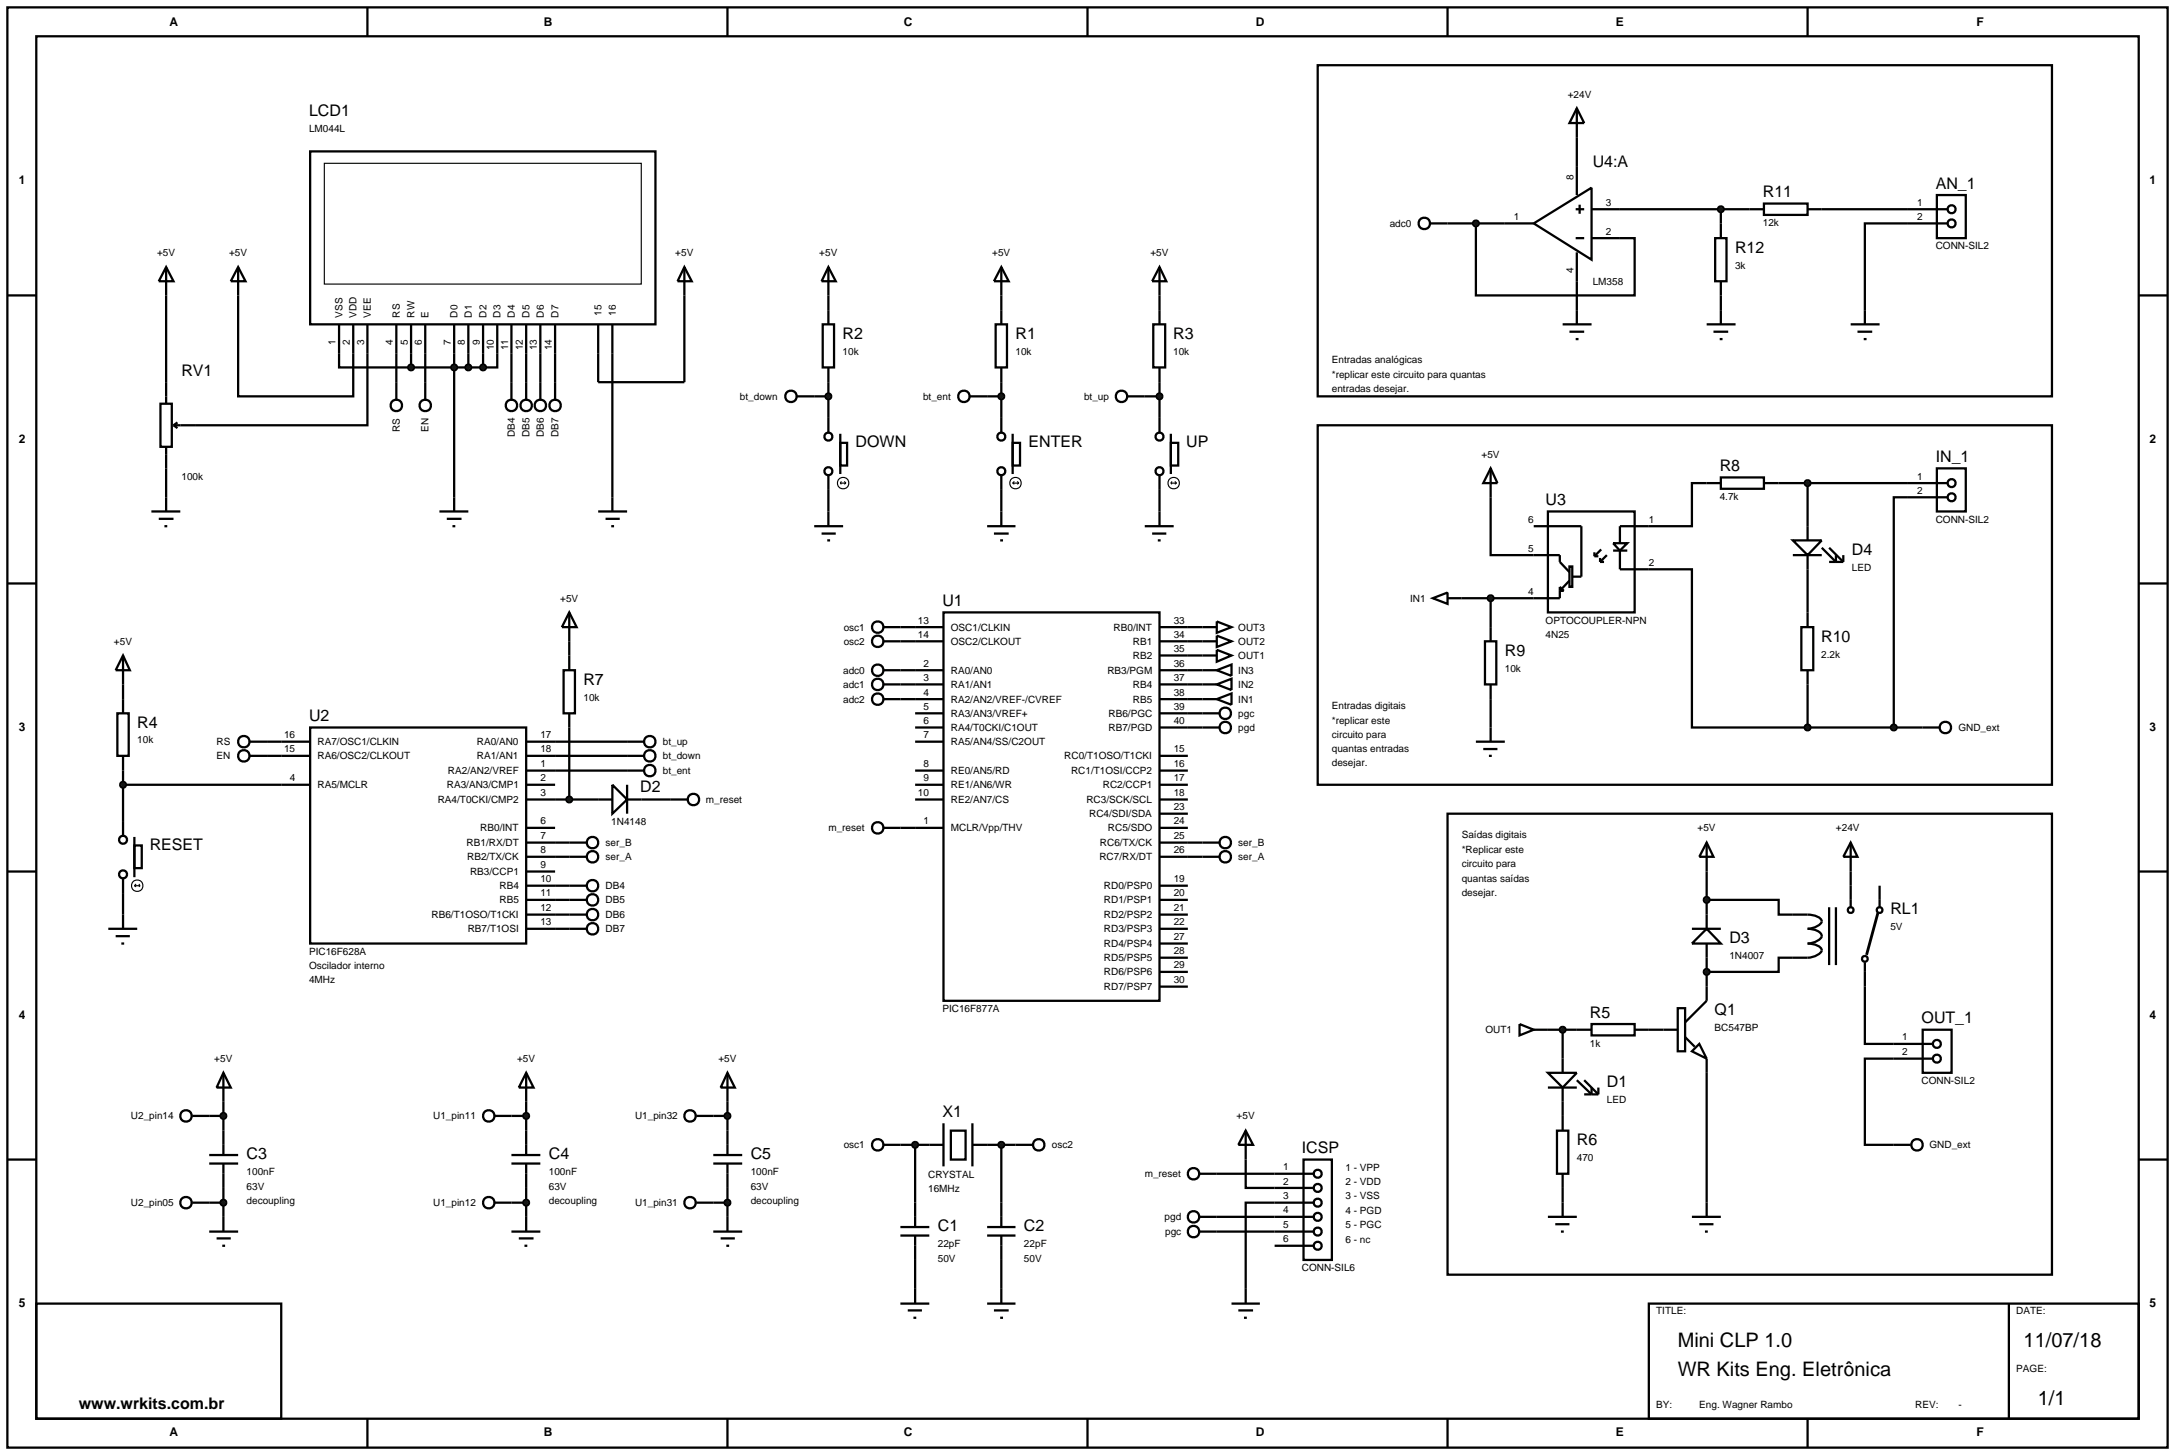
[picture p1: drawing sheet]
<svg xmlns="http://www.w3.org/2000/svg" width="384mm" height="257mm" viewBox="0 0 384 257" stroke-linecap="round" stroke-linejoin="round" font-family="sans-serif">
<g fill="none" stroke="#000" stroke-width=".4">
<path d="M1.3 1.3h381v254h-381zM6.4 6.4h370.8v243.8h-370.8zM64.8 1.3v5.1M128.3 1.3v5.1M191.8 1.3v5.1M255.3 1.3v5.1M318.8 1.3v5.1M255.3 39.4h10.1M260.3 39.4v12.7h28v-10.1h-2.6M278.1 24.2v5.1M285.7 36.9h22.9M303.5 36.9v2.5"/>
<path d="M321.3 36.9h15.2M336.5 39.4h-7.6v15.3M1.3 52.1h5.1M29.3 47.1l1.3 2.5h-2.6zM29.3 47.1v24.1M42 47.1v22.8h20.3v-7.6M42 47.1l1.3 2.5h-2.6zM108 57.2v33M120.7 47.1l1.3 2.5h-2.5zM120.7 47.1v20.3h-15.2v-10.2M145.1 57.2h2v7.6h-2zM146.1 47.1l1.3 2.5h-2.5z"/>
<path d="M146.1 47.1v10.1M176.6 52.1v2.6M204.5 52.1v2.6M278.1 49.6v5.1M303.5 52.1v2.6M377.2 52.1h5.1M28.3 71.2h2v7.6h-2zM29.3 78.8v11.4M30.6 75l.7 .5M31.3 74.5l-.7 .5M59.8 62.3v2.5h12.7M64.8 62.3v12.7h-34.2"/>
<path d="M69.9 62.3v8.1M72.5 64.8h12.7M72.5 62.3v2.5M75 62.3v8.1M80.1 62.3v27.9M82.6 62.3v2.5M85.2 62.3v2.5M87.7 62.3v2.5h-2.5M90.2 62.3v8.1M92.8 62.3v8.1M95.3 62.3v8.1M97.9 62.3v8.1"/>
<path d="M140.5 69.9h5.6M146.1 64.8v11.5M148.2 78.1h1.2v4h-1.2zM148.2 76.5v7.1M174.1 69.9h2.5M176.6 67.4v6.3M201.9 69.9h2.6M204.5 67.4v6.3M26.7 90.2h5.1M28 91.5h2.6M29 92.8h.5M77.5 90.2h5.1"/>
<path d="M78.8 91.5h2.6M79.8 92.8h.5M105.5 90.2h5.1M106.8 91.5h2.5M107.8 92.8h.5M143.6 92.8h5.1M144.9 94.1h2.5M145.9 95.3h.5M146.1 83.9v8.9M176.6 86.4v3.8M204.5 86.4v3.8M262.9 87.7v10.2h7.6"/>
<path d="M301 85.2h-2.6v7.6h-7.6M313.7 85.2h22.8M318.8 85.2v7.6M336.5 87.7h-2.5v40.6M1.3 102.9h5.1M100.4 113.1v2.5M158.8 110.6h2.6M158.8 113.1h2.6M158.8 118.2h2.6M209.5 110.6h2.6M209.5 113.1h2.6M209.5 118.2h2.6"/>
<path d="M209.5 115.6h2.6M257.8 105.5h12.7M262.9 105.5v5.1M290.8 100.4h7.6v27.9h20.4M318.8 100.4v7.6M377.2 102.9h5.1M21.7 120.7v2.6M21.7 135.9v8.9M21.7 138.4h27.9M44 130.8h5.6M44 133.3h5.6M97.9 130.8h15.7"/>
<path d="M97.9 133.3h12.7M97.9 135.9h12.7M100.4 128.3v12.7M158.8 120.7h2.6M158.8 123.3h2.6M209.5 128.3h2.6M209.5 125.8h2.6M209.5 120.7h2.6M209.5 123.3h2.6M262.9 123.3v5M318.8 120.7v7.6M318.8 128.3h20.3"/>
<path d="M1.3 153.7h5.1M21.7 157.5v3.8M97.9 156.2h5.6M97.9 158.7h5.6M97.9 148.6h2.5M97.9 151.1h2.5M97.9 141h7.6M113.1 141h5.1M158.8 146h2.6M209.5 148.6h2.6M209.5 151.1h2.6M301 158.7h12.7v2.6h2.5"/>
<path d="M301 153.7v7.6M326.4 153.7v2.5M377.2 153.7h5.1M97.9 161.3h5.6M97.9 163.8h5.6M301 168.9v5.1M316.2 168.9h-2.5v2.5h-12.7M328.9 174v10.1h5.1M36.9 196.8h2.5M39.4 194.3v5.1M90.2 196.8h2.6M92.8 194.3v5.1"/>
<path d="M125.8 196.8h2.5M128.3 194.3v5.1M273 181.6h5.1M275.6 181.6v5.1M275.6 194.3v2.5M290.8 181.6h2.6M301 189.2v22.9M334 186.7h-5.1v15.2h5.1M1.3 204.5h5.1M36.9 212.1h2.5M39.4 209.5v5.1M90.2 212.1h2.6"/>
<path d="M92.8 209.5v5.1M125.8 212.1h2.5M128.3 209.5v5.1M158.8 201.9h5.1M161.4 201.9v10.2M174.1 201.9h5M176.6 201.9v10.2M214.6 207h10.2M214.6 214.6h10.2M214.6 217.2h10.2M219.7 204.5v5h5.1M224.8 212.1h-5.1v15.2"/>
<path d="M275.6 209.5v2.6M377.2 204.5h5.1M6.4 229.9h43.2v20.3h-43.2zM161.4 222.2v5.1M176.6 222.2v5.1M290.8 229.9h86.4v20.3h-86.4zM354.3 229.9v20.3M64.8 250.2v5.1M128.3 250.2v5.1M191.8 250.2v5.1M255.3 250.2v5.1M318.8 250.2v5.1"/>
<circle cx="69.9" cy="71.5" r="1.01"/>
<circle cx="75" cy="71.5" r="1.01"/>
<circle cx="90.2" cy="71.5" r="1.01"/>
<circle cx="92.8" cy="71.5" r="1.01"/>
<circle cx="95.3" cy="71.5" r="1.01"/>
<circle cx="97.9" cy="71.5" r="1.01"/>
<circle cx="139.5" cy="69.9" r="1.01"/>
<circle cx="146.1" cy="77" r=".7"/>
<circle cx="146.1" cy="83.1" r=".7"/>
<circle cx="43" cy="133.3" r="1.01"/>
<circle cx="43" cy="130.8" r="1.01"/>
<circle cx="114.6" cy="130.8" r="1.01"/>
<circle cx="104.5" cy="156.2" r="1.01"/>
<circle cx="104.5" cy="158.7" r="1.01"/>
<circle cx="104.5" cy="161.3" r="1.01"/>
<circle cx="104.5" cy="163.8" r="1.01"/>
</g>
<g fill="none" stroke="#000" stroke-width=".2">
<path d="M148.2 85.2h1M148.2 85.2l.2 .2M148.4 84.9l-.2 .3M148.9 84.9l.3 .3M149.2 85.2l-.3 .2"/>
<circle cx="148.7" cy="85.2" r="1.01"/>
</g>
<path d="M145.7 69.6l.4-.2-.5 .5zM146.1 69.4l.4 .2 .1 .3zM146.6 69.9l-.2 .4-.3 .1zM145.6 69.9l.5 .5-.3-.1z" fill="#004000" stroke="#000" stroke-width=".4"/>
<path d="M145.6 69.9l.5-.5 .5 .5-.5 .5z" fill="#004000"/>
<g fill="none" stroke="#000" stroke-width=".4">
<path d="M175.6 57.2h2v7.6h-2zM176.6 47.1l1.3 2.5h-2.6zM176.6 47.1v5M176.6 54.7v2.5M171 69.9h3.1M176.6 64.8v2.6M176.6 73.7v2.6M178.6 78.1h1.3v4h-1.3zM178.6 76.5v7.1M174.1 92.8h5M175.3 94.1h2.6M176.4 95.3h.5"/>
<path d="M176.6 83.9v2.5M176.6 90.2v2.6"/>
<circle cx="170" cy="69.9" r="1.01"/>
<circle cx="176.6" cy="77" r=".7"/>
<circle cx="176.6" cy="83.1" r=".7"/>
</g>
<g fill="none" stroke="#000" stroke-width=".2">
<path d="M178.6 85.2h1.1M178.6 85.2l.3 .2M178.9 84.9l-.3 .3M179.4 84.9l.3 .3M179.7 85.2l-.3 .2"/>
<circle cx="179.1" cy="85.2" r="1.01"/>
</g>
<path d="M176.3 69.5l.3-.1-.5 .5zM176.6 69.4l.3 .1 .2 .4zM176.6 70.4l.5-.5-.2 .4zM176.1 69.9l.5 .5-.3-.1z" fill="#004000" stroke="#000" stroke-width=".4"/>
<path d="M176.6 69.4l.5 .5-.5 .5-.5-.5z" fill="#004000"/>
<g fill="none" stroke="#000" stroke-width=".4">
<path d="M54.7 26.7h60.9v30.5h-60.9zM59.8 57.2v5.1M62.3 57.2v5.1M64.8 57.2v5.1M69.9 57.2v5.1M72.5 57.2v5.1M75 57.2v5.1M80.1 57.2v5.1M82.6 57.2v5.1M85.2 57.2v5.1M87.7 57.2v5.1M90.2 57.2v5.1"/>
<path d="M92.8 57.2v5.1M95.3 57.2v5.1M97.9 57.2v5.1M49.6 133.3h5.1M49.6 130.8h5.1M49.6 138.4h5.1M54.7 128.3h38.1v38.1h-38.1zM92.8 133.3h5.1M92.8 130.8h5.1M92.8 135.9h5.1M92.8 138.4h5.1M110.6 133.3h3"/>
<path d="M92.8 146h5.1M92.8 148.6h5.1M92.8 151.1h5.1M92.8 153.7h5.1M92.8 156.2h5.1M92.8 158.7h5.1M92.8 141h5.1M92.8 161.3h5.1M92.8 163.8h5.1"/>
<circle cx="114.6" cy="133.3" r="1.01"/>
</g>
<path d="M57.2 28.8h55.9v21.3h-55.9z" fill="none" stroke="#000" stroke-width=".2"/>
<g fill="#004000" stroke="#000" stroke-width=".4">
<path d="M79.8 64.4l.3-.1-.5 .5zM80.1 64.3l.3 .1 .2 .4zM80.1 65.3l.5-.5-.2 .4zM79.6 64.8l.5 .5-.3-.1z"/>
<path d="M82.2 64.5l.4-.2-.5 .5zM82.6 64.3l.3 .1 .2 .4zM82.6 65.3l.5-.5-.2 .4zM82.1 64.8l.5 .5-.3-.1z"/>
<path d="M84.8 64.5l.4-.2-.5 .5zM85.2 64.3l.3 .1 .2 .4zM85.2 65.3l.5-.5-.2 .4zM84.7 64.8l.5 .5-.3-.1z"/>
<path d="M72.1 64.5l.4-.2-.5 .5zM72.5 64.3l.3 .1 .2 .4zM72.5 65.3l.5-.5-.2 .4zM72 64.8l.5 .5-.3-.1z"/>
</g>
<g fill="#004000">
<path d="M79.6 64.8l.5-.5 .5 .5-.5 .5z"/>
<path d="M82.1 64.8l.5-.5 .5 .5-.5 .5z"/>
<path d="M84.7 64.8l.5-.5 .5 .5-.5 .5z"/>
<path d="M72 64.8l.5-.5 .5 .5-.5 .5z"/>
</g>
<g fill="none" stroke="#000" stroke-width=".4">
<path d="M203.4 57.2h2.1v7.6h-2.1zM204.5 47.1l1.2 2.5h-2.5zM204.5 47.1v5M204.5 54.7v2.5M198.9 69.9h3M204.5 64.8v2.6M204.5 73.7v2.6M206.5 78.1h1.3v4h-1.3zM206.5 76.5v7.1M201.9 92.8h5.1M203.2 94.1h2.5M204.2 95.3h.5"/>
<path d="M204.5 83.9v2.5M204.5 90.2v2.6"/>
<circle cx="197.8" cy="69.9" r="1.01"/>
<circle cx="204.5" cy="77" r=".7"/>
<circle cx="204.5" cy="83.1" r=".7"/>
</g>
<g fill="none" stroke="#000" stroke-width=".2">
<path d="M206.5 85.2h1M206.5 85.2l.2 .2M206.7 84.9l-.2 .3M207.2 84.9l.3 .3M207.5 85.2l-.3 .2"/>
<circle cx="207" cy="85.2" r="1.01"/>
</g>
<path d="M204.2 69.5l.3-.1-.5 .5zM204.5 69.4l.4 .2 .1 .3zM205 69.9l-.1 .3-.4 .2zM204 69.9l.5 .5-.4-.2z" fill="#004000" stroke="#000" stroke-width=".4"/>
<path d="M204.5 69.4l.5 .5-.5 .5-.5-.5z" fill="#004000"/>
<g fill="none" stroke="#000" stroke-width=".4">
<path d="M21.7 115.6l1.2 2.6h-2.5zM21.7 115.6v5.1M155.8 110.6h3M155.8 113.1h3M161.4 118.2h5M161.4 110.6h5M161.4 113.1h5M166.4 108h38.1v68.5h-38.1zM204.5 118.2h5M204.5 110.6h5M204.5 113.1h5M204.5 115.6h5"/>
<path d="M20.7 125.8h2v7.5h-2zM21.7 123.3v2.5M21.7 133.3v2.6M110.6 135.9h3M161.4 135.9h5M161.4 120.7h5M161.4 123.3h5M161.4 128.3h5M161.4 130.8h5M161.4 138.4h5M161.4 125.8h5M204.5 135.9h5"/>
<path d="M204.5 120.7h5M204.5 123.3h5M204.5 128.3h5M204.5 138.4h5M204.5 125.8h5M204.5 133.3h5M212.1 128.3h3M212.1 125.8h3M21.7 144.8v2.5M21.7 154.9v2.6M23.7 149.1h1.3v4h-1.3zM23.7 147.6v7.1"/>
<path d="M155.8 146h3M161.4 141h5M161.4 146h5M204.5 141h5M204.5 156.2h5M204.5 158.7h5M204.5 151.1h5M204.5 148.6h5M204.5 146h5M204.5 143.5h5M19.1 163.8h5.1M20.4 165.1h2.5"/>
<path d="M21.4 166.4h.5M21.7 161.3v2.5M204.5 163.8h5M204.5 166.4h5M204.5 174h5M204.5 171.4h5M204.5 168.9h5M204.5 161.3h5M166.4 198.1v7.6M167.7 199.4h2.6v5.1h-2.6zM171.5 198.1v7.6M155.8 201.9h3"/>
<path d="M158.8 216.4h5.1M158.8 217.9h5.1M161.4 212.1v4.3M161.4 217.9v4.3M163.9 201.9h2.5M171.5 201.9h2.6M174.1 216.4h5M174.1 217.9h5M176.6 212.1v4.3M176.6 217.9v4.3M179.1 201.9h3.1"/>
<circle cx="154.8" cy="110.6" r="1.01"/>
<circle cx="154.8" cy="113.1" r="1.01"/>
<circle cx="114.6" cy="135.9" r="1.01"/>
<circle cx="216.1" cy="125.8" r="1.01"/>
<circle cx="216.1" cy="128.3" r="1.01"/>
<circle cx="21.7" cy="154.2" r=".7"/>
<circle cx="21.7" cy="148.1" r=".7"/>
<circle cx="154.8" cy="146" r="1.01"/>
<circle cx="154.8" cy="201.9" r="1.01"/>
<circle cx="183.2" cy="201.9" r="1.01"/>
</g>
<g fill="none" stroke="#000" stroke-width=".2">
<path d="M23.7 156.2h1M23.7 156.2l.3 .2M24 155.9l-.3 .3M24.5 155.9l.2 .3M24.7 156.2l-.2 .2"/>
<circle cx="24.2" cy="156.2" r="1.01"/>
</g>
<g fill="#004000" stroke="#000" stroke-width=".4">
<path d="M176.2 201.6l.4-.2-.5 .5zM176.6 201.4l.4 .2 .1 .3zM176.6 202.4l.5-.5-.2 .4zM176.1 201.9l.5 .5-.3-.1z"/>
<path d="M161 201.6l.4-.2-.5 .5zM161.4 201.4l.4 .2 .1 .3zM161.9 201.9l-.2 .4-.3 .1zM160.9 201.9l.5 .5-.3-.1z"/>
</g>
<g fill="#004000">
<path d="M176.6 201.4l.5 .5-.5 .5-.5-.5z"/>
<path d="M160.9 201.9l.5-.5 .5 .5-.5 .5z"/>
</g>
<g fill="none" stroke="#000" stroke-width=".4">
<path d="M155.8 118.2h3M212.1 118.2h2.5M212.1 115.6h2.5M212.1 113.1h2.5M212.1 110.6h2.5M214.6 118.2l2.6-1v2zM214.6 114.6l2.6 1-2.6 1.1zM214.6 112.1l2.6 1-2.6 1zM214.6 109.6l2.6 1-2.6 1zM155.8 120.7h3M155.8 123.3h3M212.1 120.7h2.5"/>
<path d="M212.1 123.3h2.5M214.6 123.3l2.6-1v2zM214.6 120.7l2.6-1v2zM100.4 148.6h3.1M100.4 151.1h3.1M118.2 141h3M212.1 148.6h3M212.1 151.1h3M295.9 177.8h1.3v7.6h-1.3zM301 174v2.5l-3.8 3.8M219.7 199.4l1.3 2.5h-2.6zM219.7 199.4v5.1"/>
<path d="M268 180.6l2.5 1-2.5 1zM270.5 181.6h2.5M273 189.2h5.1l-2.5 2.6zM273 191.8h5.1M274.6 199.4h2v7.6h-2zM275.6 186.7v2.5M275.6 191.8v2.5M275.6 196.8v2.6M278.1 181.6h2.6M278.1 190.5l2.6 2.5v-1.2M279.4 190.5l2.5 2.5M279.4 193h2.5"/>
<path d="M280.7 180.6h7.6v2h-7.6zM281.9 191.8v1.2M288.3 181.6h2.5M293.4 181.6h2.5M297.2 182.9l1.7 1.7M298.4 185.4l1.3-1.3 1.3 2.6zM301 186.7v2.5M211.6 207h3M211.6 214.6h3M211.6 217.2h3M224.8 207h6.8M224.8 214.6h6.8"/>
<path d="M224.8 217.2h6.8M224.8 209.5h6.8M224.8 212.1h6.8M224.8 219.7h6.8M229.9 204.5h5v17.7h-5zM273 214.6h5.1M274.3 215.9h2.5M275.3 217.2h.5M275.6 207v2.5M275.6 212.1v2.5M298.4 214.6h5.1M299.7 215.9h2.5"/>
<path d="M300.7 217.2h.5M301 212.1v2.5M158.8 229.9h5.1M160.1 231.1h2.5M161.1 232.4h.5M161.4 227.3v2.6M174.1 229.9h5M175.3 231.1h2.6M176.4 232.4h.5M176.6 227.3v2.6M217.2 229.9h5M218.4 231.1h2.6"/>
<path d="M219.4 232.4h.5M219.7 227.3v2.6"/>
<circle cx="154.8" cy="118.2" r="1.01"/>
<circle cx="154.8" cy="123.3" r="1.01"/>
<circle cx="154.8" cy="120.7" r="1.01"/>
<circle cx="104.5" cy="148.6" r="1.01"/>
<circle cx="104.5" cy="151.1" r="1.01"/>
<circle cx="122.3" cy="141" r="1.01"/>
<circle cx="216.1" cy="148.6" r="1.01"/>
<circle cx="216.1" cy="151.1" r="1.01"/>
<circle cx="210.5" cy="207" r="1.01"/>
<circle cx="210.5" cy="217.2" r="1.01"/>
<circle cx="210.5" cy="214.6" r="1.01"/>
<circle cx="232.4" cy="209.5" r=".7"/>
<circle cx="232.4" cy="217.2" r=".7"/>
<circle cx="232.4" cy="214.6" r=".7"/>
<circle cx="232.4" cy="207" r=".7"/>
<circle cx="232.4" cy="219.7" r=".7"/>
<circle cx="232.4" cy="212.1" r=".7"/>
</g>
<g fill="#004000" stroke="#000" stroke-width=".4">
<path d="M275.3 181.2l.3-.1-.5 .5zM275.6 181.1l.4 .2 .1 .3zM275.6 182.1l.5-.5-.2 .4zM275.1 181.6l.5 .5-.3-.1z"/>
<path d="M21.3 138.1l.4-.2-.5 .5zM21.7 137.9l.4 .2 .1 .3zM21.7 138.9l.5-.5-.1 .3zM21.2 138.4l.5 .5-.3-.1z"/>
</g>
<g fill="#004000">
<path d="M275.6 181.1l.5 .5-.5 .5-.5-.5z"/>
<path d="M21.2 138.4l.5-.5 .5 .5-.5 .5z"/>
</g>
<path d="M99.4 118.2h2v7.6h-2zM100.4 108l1.3 2.6h-2.6zM100.4 108v5.1M100.4 115.6v2.6M100.4 125.8v2.5M108 138.4l2.6 2.6-2.6 2.5zM110.6 138.4v5.1M105.5 141h2.5M110.6 141h2.5" fill="none" stroke="#000" stroke-width=".4"/>
<path d="M100.1 140.6l.3-.1-.5 .5zM100.4 140.5l.3 .1 .2 .4zM100.4 141.5l.5-.5-.2 .4zM99.9 141l.5 .5-.4-.2z" fill="#004000" stroke="#000" stroke-width=".4"/>
<path d="M99.9 141l.5-.5 .5 .5-.5 .5z" fill="#004000"/>
<g fill="none" stroke="#000" stroke-width=".4">
<path d="M262.9 82.6l1.2 2.6h-2.5zM262.9 82.6v5.1M270.5 97.9h4.6v1.2l1.7 1.8M270.5 92.8h8.4v8.9h-1.6M273 90.2h15.3v17.8h-15.3zM276.8 99.9h.5v3.6h-.5zM281.2 97.4v.7M281.2 98.1h.7M282.2 98.4v.7M282.2 99.1h.7M282.4 96.9l-1.2 1.2M283.4 97.9l-1.2 1.2"/>
<path d="M284.5 95.8h2.5l-1.3 1.3zM284.5 97.1h2.5M285.7 97.1v3.3h5.1M290.8 92.8h-5.1v3M301 85.2h2.5M303.5 84.2h7.6v2h-7.6zM311.1 85.2h2.6M336.5 85.2h6.9M336.5 87.7h6.9M341.6 82.6h5.1v7.6h-5.1zM252.7 105.5l2.6-1v2zM255.3 105.5h2.5"/>
<path d="M261.9 113.1h2v7.6h-2zM262.9 110.6v2.5M276.8 102.4l-1.7 1.8h.7l-.7-.7v2h-4.6M260.3 130.8h5.1M261.6 132.1h2.5M262.6 133.3h.5M262.9 120.7v2.6M262.9 128.3v2.5M339.1 128.3h3M301 148.6l1.2 2.5h-2.5zM301 148.6v5.1M298.4 166.4l2.6-2.6 2.5 2.6z"/>
<path d="M298.4 163.8h5.1M301 161.3v2.5M301 166.4v2.5"/>
<circle cx="344.2" cy="87.7" r=".7"/>
<circle cx="344.2" cy="85.2" r=".7"/>
<circle cx="343.1" cy="128.3" r="1.01"/>
</g>
<path d="M262.5 105.2l.4-.2-.5 .5zM262.9 105l.3 .1 .2 .4zM262.9 106l.5-.5-.2 .4zM262.4 105.5l.5 .5-.4-.2z" fill="#004000" stroke="#000" stroke-width=".4"/>
<path d="M262.4 105.5l.5-.5 .5 .5-.5 .5z" fill="#004000"/>
<path d="M331.2 161l-2 7.4" fill="none" stroke="#000" stroke-width=".5"/>
<g fill="none" stroke="#000" stroke-width=".4">
<path d="M322.6 160v10.2M323.8 160v10.2M326.4 156.2v3.8M331.5 156.2v3.8M316.2 161.3a8.7 8.7 0 0 1 4.3 .3l.7 .6 .1 .3a2.73 2.73 0 0 1-2.5 1.3 3.1 3.1 0 0 1 2.4 .9 .9 .9 0 0 1-.7 1.2l-1.1 .4-.6 .1a3.3 3.3 0 0 1 2.4 .9l.1 .3a2.73 2.73 0 0 1-2.5 1.3h-2.6M328.9 169.7v4.3"/>
<circle cx="326.4" cy="160.5" r=".51"/>
<circle cx="328.9" cy="169.1" r=".51"/>
<circle cx="331.5" cy="160.5" r=".51"/>
</g>
<g fill="#004000" stroke="#000" stroke-width=".4">
<path d="M300.6 171.1l.4-.2-.5 .5zM301 170.9l.3 .1 .2 .4zM301.5 171.4l-.1 .3-.4 .2zM300.5 171.4l.5 .5-.4-.2z"/>
<path d="M300.6 158.4l.4-.2-.5 .5zM301 158.2l.3 .1 .2 .4zM301.5 158.7l-.1 .3-.4 .2zM300.5 158.7l.5 .5-.4-.2z"/>
</g>
<g fill="#004000">
<path d="M300.5 171.4l.5-.5 .5 .5-.5 .5z"/>
<path d="M300.5 158.7l.5-.5 .5 .5-.5 .5z"/>
</g>
<path d="M317.7 110.6h2.1v7.6h-2.1zM318.8 108v2.6M318.8 118.2v2.5" fill="none" stroke="#000" stroke-width=".4"/>
<path d="M318.4 128l.4-.2-.5 .5zM318.8 127.8l.4 .2 .1 .3zM319.3 128.3l-.1 .3-.4 .2zM318.3 128.3l.5 .5-.4-.2z" fill="#004000" stroke="#000" stroke-width=".4"/>
<path d="M318.3 128.3l.5-.5 .5 .5-.5 .5z" fill="#004000"/>
<path d="M316.2 95.3h5.1l-2.5 2.6zM316.2 97.9h5.1M318.8 92.8v2.5M318.8 97.9v2.5M321.3 96.6l2.5 2.5v-1.2M322.6 96.6l2.5 2.5M322.6 99.1h2.5M325.1 97.9v1.2" fill="none" stroke="#000" stroke-width=".4"/>
<g fill="#004000" stroke="#000" stroke-width=".4">
<path d="M333.6 128l.4-.2-.5 .5zM334 127.8l.4 .2 .1 .3zM334 128.8l.5-.5-.1 .3zM333.5 128.3l.5 .5-.3-.1z"/>
<path d="M318.5 84.8l.3-.1-.5 .5zM318.8 84.7l.4 .2 .1 .3zM318.8 85.7l.5-.5-.1 .3zM318.3 85.2l.5 .5-.4-.2z"/>
</g>
<g fill="#004000">
<path d="M333.5 128.3l.5-.5 .5 .5-.5 .5z"/>
<path d="M318.8 84.7l.5 .5-.5 .5-.5-.5z"/>
</g>
<g fill="none" stroke="#000" stroke-width=".4">
<path d="M326.4 148.6l1.2 2.5h-2.5zM326.4 148.6v5.1M33.9 196.8h3M39.4 189.2l1.3 2.6h-2.5zM39.4 189.2v5.1M39.4 199.4v4.3M334 184.1h6.8M334 186.7h6.8M339.1 181.6h5.1v7.6h-5.1zM33.9 212.1h3M36.9 205.2h5.1M36.9 203.7h5.1"/>
<path d="M36.9 217.2h5.1M38.2 218.4h2.5M39.2 219.7h.5M39.4 205.2v4.3M39.4 214.6v2.6M334 201.9h3"/>
<circle cx="32.8" cy="196.8" r="1.01"/>
<circle cx="341.6" cy="184.1" r=".7"/>
<circle cx="341.6" cy="186.7" r=".7"/>
<circle cx="32.8" cy="212.1" r="1.01"/>
<circle cx="338.1" cy="201.9" r="1.01"/>
</g>
<g fill="#004000" stroke="#000" stroke-width=".4">
<path d="M39.1 196.4l.3-.1-.5 .5zM39.4 196.3l.3 .1 .2 .4zM39.9 196.8l-.1 .3-.4 .2zM38.9 196.8l.5 .5-.4-.2z"/>
<path d="M39.1 211.7l.3-.1-.5 .5zM39.4 211.6l.3 .1 .2 .4zM39.9 212.1l-.1 .3-.4 .2zM38.9 212.1l.5 .5-.4-.2z"/>
</g>
<g fill="#004000">
<path d="M39.4 196.3l.5 .5-.5 .5-.5-.5z"/>
<path d="M38.9 212.1l.5-.5 .5 .5-.5 .5z"/>
</g>
<g fill="none" stroke="#000" stroke-width=".4">
<path d="M87.2 196.8h3M92.8 189.2l1.3 2.6h-2.6zM92.8 189.2v5.1M92.8 199.4v4.3M87.2 212.1h3M90.2 205.2h5.1M90.2 203.7h5.1M90.2 217.2h5.1M91.5 218.4h2.6M92.5 219.7h.5M92.8 205.2v4.3M92.8 214.6v2.6"/>
<circle cx="86.2" cy="196.8" r="1.01"/>
<circle cx="86.2" cy="212.1" r="1.01"/>
</g>
<g fill="#004000" stroke="#000" stroke-width=".4">
<path d="M92.5 196.4l.3-.1-.5 .5zM92.8 196.3l.3 .1 .2 .4zM93.3 196.8l-.2 .4-.3 .1zM92.3 196.8l.5 .5-.4-.2z"/>
<path d="M92.5 211.7l.3-.1-.5 .5zM92.8 211.6l.3 .1 .2 .4zM93.3 212.1l-.2 .4-.3 .1zM92.3 212.1l.5 .5-.4-.2z"/>
</g>
<g fill="#004000">
<path d="M92.8 196.3l.5 .5-.5 .5-.5-.5z"/>
<path d="M92.8 211.6l.5 .5-.5 .5-.5-.5z"/>
</g>
<g fill="none" stroke="#000" stroke-width=".4">
<path d="M122.8 196.8h3M128.3 189.2l1.3 2.6h-2.5zM128.3 189.2v5.1M128.3 199.4v4.3M122.8 212.1h3M125.8 205.2h5.1M125.8 203.7h5.1M125.8 217.2h5.1M127.1 218.4h2.5M128.1 219.7h.5M128.3 205.2v4.3M128.3 214.6v2.6"/>
<circle cx="121.7" cy="196.8" r="1.01"/>
<circle cx="121.7" cy="212.1" r="1.01"/>
</g>
<g fill="#004000" stroke="#000" stroke-width=".4">
<path d="M128 196.4l.3-.1-.5 .5zM128.3 196.3l.3 .1 .2 .4zM128.8 196.8l-.1 .3-.4 .2zM127.8 196.8l.5 .5-.4-.2z"/>
<path d="M128 211.7l.3-.1-.5 .5zM128.3 211.6l.3 .1 .2 .4zM128.8 212.1l-.1 .3-.4 .2zM127.8 212.1l.5 .5-.4-.2z"/>
</g>
<g fill="#004000">
<path d="M128.3 196.3l.5 .5-.5 .5-.5-.5z"/>
<path d="M128.3 211.6l.5 .5-.5 .5-.5-.5z"/>
</g>
<g fill="none" stroke="#000" stroke-width=".4">
<path d="M252.2 39.4h3.1M265.4 39.4h5.1M270.5 39.4l10.2-6.3v12.7zM277.9 36.9h1.5M278.1 29.3v5.1M278.6 36.1v1.6M280.7 36.9h5M275.6 57.2h5.1M276.8 58.5h2.6M277.9 42h1.5M277.9 59.8h.5M278.1 44.5v5.1"/>
<path d="M278.1 54.7v2.5M280.7 42h5"/>
<circle cx="251.2" cy="39.4" r="1.01"/>
</g>
<path d="M259.9 39.1l.4-.2-.5 .5zM260.3 38.9l.3 .1 .2 .4zM260.3 39.9l.5-.5-.2 .4zM259.8 39.4l.5 .5-.4-.2z" fill="#004000" stroke="#000" stroke-width=".4"/>
<path d="M259.8 39.4l.5-.5 .5 .5-.5 .5z" fill="#004000"/>
<path d="M278.1 19.1l1.3 2.6h-2.6zM278.1 19.1v5.1M303.5 39.4v2.6M308.6 36.9h2.5M311.1 35.9h7.7v2h-7.7zM318.8 36.9h2.5M301 57.2h5.1M302.2 58.5h2.6M302.5 42h2v7.6h-2zM303.3 59.8h.5M303.5 49.6v2.5M303.5 54.7v2.5" fill="none" stroke="#000" stroke-width=".4"/>
<path d="M303.2 36.5l.3-.1-.5 .5zM303.5 36.4l.4 .2 .1 .3zM304 36.9l-.1 .3-.4 .2zM303 36.9l.5 .5-.4-.2z" fill="#004000" stroke="#000" stroke-width=".4"/>
<path d="M303.5 36.4l.5 .5-.5 .5-.5-.5z" fill="#004000"/>
<g fill="none" stroke="#000" stroke-width=".4">
<path d="M232.4 11.5h129.5v58.4h-129.5zM336.5 36.9h6.9M336.5 39.4h6.9M341.6 34.4h5.1v7.6h-5.1zM326.4 57.2h5.1M327.6 58.5h2.6M328.7 59.8h.5M328.9 54.7v2.5M232.4 75h129.5v63.4h-129.5zM255.3 143.5h106.6v81.3h-106.6z"/>
<circle cx="344.2" cy="39.4" r=".7"/>
<circle cx="344.2" cy="36.9" r=".7"/>
</g>
<g font-size="3.5">
<text x="295.9" y="237.6">Mini CLP 1.0</text>
<text x="356.9" y="237.6">11/07/18</text>
<text x="295.9" y="242.7">WR Kits Eng. Eletrônica</text>
<text x="359.4" y="247.8">1/1</text>
</g>
<g font-size="2.8">
<text x="54.5" y="20.5">LCD1</text>
<text x="280.9" y="29.5">U4:A</text>
<text x="310.9" y="34.8">R11</text>
<text x="341.4" y="33.3">AN_1</text>
<text x="306" y="44.6">R12</text>
<text x="148.6" y="59.8">R2</text>
<text x="179.1" y="59.8">R1</text>
<text x="206.9" y="59.8">R3</text>
<text x="32" y="66.3">RV1</text>
<text x="150.9" y="78.9">DOWN</text>
<text x="181.4" y="78.9">ENTER</text>
<text x="209.2" y="78.9">UP</text>
<text x="303.3" y="83.1">R8</text>
<text x="341.4" y="81.5">IN_1</text>
<text x="272.6" y="89.1">U3</text>
<text x="326.6" y="97.9">D4</text>
<text x="166.2" y="106.9">U1</text>
<text x="321.2" y="113.2">R10</text>
<text x="265.4" y="115.7">R9</text>
<text x="102.9" y="120.8">R7</text>
<text x="24.2" y="128.4">R4</text>
<text x="54.5" y="127.2">U2</text>
<text x="112.9" y="139.8">D2</text>
<text x="26.4" y="149.9">RESET</text>
<text x="333.4" y="161.3">RL1</text>
<text x="305" y="166.4">D3</text>
<text x="280.4" y="179.5">R5</text>
<text x="302.4" y="179.1">Q1</text>
<text x="338.9" y="180.5">OUT_1</text>
<text x="283.4" y="191.8">D1</text>
<text x="166.2" y="197">X1</text>
<text x="229.6" y="203.3">ICSP</text>
<text x="278.1" y="202">R6</text>
<text x="43.5" y="204.5">C3</text>
<text x="96.8" y="204.5">C4</text>
<text x="132.4" y="204.5">C5</text>
<text x="165.4" y="217.2">C1</text>
<text x="180.6" y="217.2">C2</text>
<text x="13.9" y="248.5">www.wrkits.com.br</text>
</g>
<g font-size="2.1">
<text x="29.9" y="4.5">A</text>
<text x="95.9" y="4.5">B</text>
<text x="159.4" y="4.5">C</text>
<text x="221.5" y="4.5">D</text>
<text x="285" y="4.5">E</text>
<text x="348.6" y="4.5">F</text>
<text x="3.3" y="32.4">1</text>
<text x="379.1" y="32.4">1</text>
<text x="3.3" y="78.1">2</text>
<text x="379.1" y="78.1">2</text>
<text x="3.3" y="128.9">3</text>
<text x="379.1" y="128.9">3</text>
<text x="3.3" y="179.7">4</text>
<text x="379.1" y="179.7">4</text>
<text x="3.3" y="230.5">5</text>
<text x="379.1" y="230.5">5</text>
<text x="29.9" y="253.3">A</text>
<text x="95.9" y="253.3">B</text>
<text x="159.4" y="253.3">C</text>
<text x="221.5" y="253.3">D</text>
<text x="285" y="253.3">E</text>
<text x="348.6" y="253.3">F</text>
</g>
<g font-size="1.8">
<text x="276.5" y="17.2">+24V</text>
<text x="54.5" y="23.3">LM044L</text>
<text x="277.5" y="31.8" transform="rotate(-90 277.5 31.8)">8</text>
<text x="245.1" y="40">adc0</text>
<text x="267" y="38.8">1</text>
<text x="283.2" y="36.3">3</text>
<text x="283.2" y="41.4">2</text>
<text x="310.9" y="39.9">12k</text>
<text x="338.1" y="36.3">1</text>
<text x="338.1" y="38.8">2</text>
<text x="27.7" y="45.1">+5V</text>
<text x="40.4" y="45.1">+5V</text>
<text x="119.1" y="45.1">+5V</text>
<text x="144.5" y="45.1">+5V</text>
<text x="175" y="45.1">+5V</text>
<text x="202.9" y="45.1">+5V</text>
<text x="306" y="47.4">3k</text>
<text x="341.4" y="44">CONN-SIL2</text>
<text x="277.5" y="48.1" transform="rotate(-90 277.5 48.1)">4</text>
<text x="280.9" y="50.3">LM358</text>
<text x="60.4" y="56" transform="rotate(-90 60.4 56)">VSS</text>
<text x="62.9" y="56" transform="rotate(-90 62.9 56)">VDD</text>
<text x="65.4" y="56" transform="rotate(-90 65.4 56)">VEE</text>
<text x="70.5" y="56" transform="rotate(-90 70.5 56)">RS</text>
<text x="73.1" y="56" transform="rotate(-90 73.1 56)">RW</text>
<text x="75.6" y="56" transform="rotate(-90 75.6 56)">E</text>
<text x="80.7" y="56" transform="rotate(-90 80.7 56)">D0</text>
<text x="83.2" y="56" transform="rotate(-90 83.2 56)">D1</text>
<text x="85.8" y="56" transform="rotate(-90 85.8 56)">D2</text>
<text x="88.3" y="56" transform="rotate(-90 88.3 56)">D3</text>
<text x="90.8" y="56" transform="rotate(-90 90.8 56)">D4</text>
<text x="93.4" y="56" transform="rotate(-90 93.4 56)">D5</text>
<text x="95.9" y="56" transform="rotate(-90 95.9 56)">D6</text>
<text x="98.5" y="56" transform="rotate(-90 98.5 56)">D7</text>
<text x="106.1" y="55.7" transform="rotate(-90 106.1 55.7)">15</text>
<text x="108.6" y="55.7" transform="rotate(-90 108.6 55.7)">16</text>
<text x="59.2" y="60.8" transform="rotate(-90 59.2 60.8)">1</text>
<text x="61.7" y="60.8" transform="rotate(-90 61.7 60.8)">2</text>
<text x="64.2" y="60.8" transform="rotate(-90 64.2 60.8)">3</text>
<text x="69.3" y="60.8" transform="rotate(-90 69.3 60.8)">4</text>
<text x="71.9" y="60.8" transform="rotate(-90 71.9 60.8)">5</text>
<text x="74.4" y="60.8" transform="rotate(-90 74.4 60.8)">6</text>
<text x="79.5" y="60.8" transform="rotate(-90 79.5 60.8)">7</text>
<text x="82" y="60.8" transform="rotate(-90 82 60.8)">8</text>
<text x="84.6" y="60.8" transform="rotate(-90 84.6 60.8)">9</text>
<text x="87.1" y="61.8" transform="rotate(-90 87.1 61.8)">10</text>
<text x="89.6" y="61.8" transform="rotate(-90 89.6 61.8)">11</text>
<text x="92.2" y="61.8" transform="rotate(-90 92.2 61.8)">12</text>
<text x="94.7" y="61.8" transform="rotate(-90 94.7 61.8)">13</text>
<text x="97.3" y="61.8" transform="rotate(-90 97.3 61.8)">14</text>
<text x="148.6" y="62.6">10k</text>
<text x="179.1" y="62.6">10k</text>
<text x="206.9" y="62.6">10k</text>
<text x="234.9" y="64.1">Entradas analógicas</text>
<text x="130.5" y="70.5">bt_down</text>
<text x="162.8" y="70.5">bt_ent</text>
<text x="191.2" y="70.5">bt_up</text>
<text x="234.9" y="66.6">*replicar este circuito para quantas</text>
<text x="234.9" y="69.2">entradas desejar.</text>
<text x="70.5" y="76.2" transform="rotate(-90 70.5 76.2)">RS</text>
<text x="75.6" y="76.2" transform="rotate(-90 75.6 76.2)">EN</text>
<text x="90.8" y="77.1" transform="rotate(-90 90.8 77.1)">DB4</text>
<text x="93.4" y="77.1" transform="rotate(-90 93.4 77.1)">DB5</text>
<text x="95.9" y="77.1" transform="rotate(-90 95.9 77.1)">DB6</text>
<text x="98.5" y="77.1" transform="rotate(-90 98.5 77.1)">DB7</text>
<text x="261.3" y="80.7">+5V</text>
<text x="32" y="84.6">100k</text>
<text x="303.3" y="88.2">4.7k</text>
<text x="338.1" y="84.6">1</text>
<text x="338.1" y="87.1">2</text>
<text x="269.5" y="92.2">6</text>
<text x="290.8" y="92.2">1</text>
<text x="341.4" y="92.3">CONN-SIL2</text>
<text x="269.5" y="97.3">5</text>
<text x="290.8" y="99.8">2</text>
<text x="326.6" y="100.7">LED</text>
<text x="98.8" y="106.1">+5V</text>
<text x="248.7" y="106.1">IN1</text>
<text x="269.5" y="104.9">4</text>
<text x="20.1" y="113.7">+5V</text>
<text x="148.8" y="111.2">osc1</text>
<text x="148.8" y="113.7">osc2</text>
<text x="161.9" y="110">13</text>
<text x="161.9" y="112.5">14</text>
<text x="167.7" y="111.2">OSC1/CLKIN</text>
<text x="167.7" y="113.7">OSC2/CLKOUT</text>
<text x="196.4" y="111.2">RB0/INT</text>
<text x="199.8" y="113.7">RB1</text>
<text x="207" y="112.5">34</text>
<text x="207" y="110">33</text>
<text x="218.4" y="113.7">OUT2</text>
<text x="218.4" y="111.2">OUT3</text>
<text x="272.6" y="110">OPTOCOUPLER-NPN</text>
<text x="272.6" y="112.6">4N25</text>
<text x="148.7" y="118.8">adc0</text>
<text x="162.9" y="117.6">2</text>
<text x="167.7" y="118.8">RA0/AN0</text>
<text x="195.3" y="118.8">RB3/PGM</text>
<text x="199.8" y="116.2">RB2</text>
<text x="207" y="117.6">36</text>
<text x="207" y="115">35</text>
<text x="218.4" y="118.8">IN3</text>
<text x="218.4" y="116.2">OUT1</text>
<text x="265.4" y="118.5">10k</text>
<text x="321.2" y="116">2.2k</text>
<text x="102.9" y="123.6">10k</text>
<text x="148.7" y="121.3">adc1</text>
<text x="148.7" y="123.9">adc2</text>
<text x="162.9" y="120.1">3</text>
<text x="162.9" y="122.7">4</text>
<text x="162.9" y="125.2">5</text>
<text x="167.7" y="121.3">RA1/AN1</text>
<text x="167.7" y="123.9">RA2/AN2/VREF-/CVREF</text>
<text x="199.8" y="123.9">RB5</text>
<text x="199.8" y="121.3">RB4</text>
<text x="207" y="125.2">39</text>
<text x="207" y="122.7">38</text>
<text x="207" y="120.1">37</text>
<text x="218.4" y="123.9">IN1</text>
<text x="218.4" y="121.3">IN2</text>
<text x="234.9" y="125.1">Entradas digitais</text>
<text x="24.2" y="131.1">10k</text>
<text x="38.2" y="131.4">RS</text>
<text x="50.1" y="130.2">16</text>
<text x="56" y="131.4">RA7/OSC1/CLKIN</text>
<text x="84.1" y="131.4">RA0/AN0</text>
<text x="95.3" y="130.2">17</text>
<text x="116.9" y="131.4">bt_up</text>
<text x="162.9" y="127.7">6</text>
<text x="162.9" y="130.2">7</text>
<text x="167.7" y="128.9">RA4/T0CKI/C1OUT</text>
<text x="167.7" y="131.4">RA5/AN4/SS/C2OUT</text>
<text x="167.7" y="126.4">RA3/AN3/VREF+</text>
<text x="195.5" y="128.9">RB7/PGD</text>
<text x="195.5" y="126.4">RB6/PGC</text>
<text x="207" y="127.7">40</text>
<text x="218.4" y="128.9">pgd</text>
<text x="218.4" y="126.4">pgc</text>
<text x="234.9" y="127.6">*replicar este</text>
<text x="234.9" y="130.1">circuito para</text>
<text x="345.4" y="128.9">GND_ext</text>
<text x="38.2" y="133.9">EN</text>
<text x="50.1" y="132.7">15</text>
<text x="51.1" y="137.8">4</text>
<text x="56" y="133.9">RA6/OSC2/CLKOUT</text>
<text x="79" y="136.5">RA2/AN2/VREF</text>
<text x="84.1" y="133.9">RA1/AN1</text>
<text x="95.3" y="132.7">18</text>
<text x="95.3" y="135.3">1</text>
<text x="95.3" y="137.8">2</text>
<text x="116.9" y="133.9">bt_down</text>
<text x="116.9" y="136.5">bt_ent</text>
<text x="162.9" y="135.3">8</text>
<text x="162.9" y="137.8">9</text>
<text x="167.7" y="136.5">RE0/AN5/RD</text>
<text x="187.7" y="133.9">RC0/T1OSO/T1CKI</text>
<text x="188.9" y="136.5">RC1/T1OSI/CCP2</text>
<text x="207" y="135.3">16</text>
<text x="207" y="137.8">17</text>
<text x="207" y="132.7">15</text>
<text x="234.9" y="132.6">quantas entradas</text>
<text x="234.9" y="135.1">desejar.</text>
<text x="56" y="139">RA5/MCLR</text>
<text x="77.2" y="141.6">RA4/T0CKI/CMP2</text>
<text x="78.8" y="139">RA3/AN3/CMP1</text>
<text x="95.3" y="140.4">3</text>
<text x="124.5" y="141.6">m_reset</text>
<text x="161.9" y="140.4">10</text>
<text x="167.7" y="139">RE1/AN6/WR</text>
<text x="167.7" y="141.6">RE2/AN7/CS</text>
<text x="191.6" y="141.6">RC3/SCK/SCL</text>
<text x="194.5" y="139">RC2/CCP1</text>
<text x="207" y="140.4">18</text>
<text x="207" y="142.9">23</text>
<text x="82.3" y="149.2">RB1/RX/DT</text>
<text x="84.7" y="146.6">RB0/INT</text>
<text x="95.3" y="145.4">6</text>
<text x="95.3" y="148">7</text>
<text x="106.8" y="149.2">ser_B</text>
<text x="107.8" y="145.5">1N4148</text>
<text x="146.1" y="146.6">m_reset</text>
<text x="162.9" y="145.4">1</text>
<text x="167.7" y="146.6">MCLR/Vpp/THV</text>
<text x="192.1" y="144.1">RC4/SDI/SDA</text>
<text x="194" y="149.2">RC6/TX/CK</text>
<text x="195.4" y="146.6">RC5/SDO</text>
<text x="207" y="148">25</text>
<text x="207" y="145.4">24</text>
<text x="218.4" y="149.2">ser_B</text>
<text x="257.8" y="147.8">Saídas digitais</text>
<text x="299.4" y="146.6">+5V</text>
<text x="323.8" y="146.6">+24V</text>
<text x="82.4" y="151.7">RB2/TX/CK</text>
<text x="82.9" y="154.3">RB3/CCP1</text>
<text x="95.3" y="150.5">8</text>
<text x="95.3" y="153.1">9</text>
<text x="95.3" y="155.6">10</text>
<text x="106.8" y="151.7">ser_A</text>
<text x="193.9" y="151.7">RC7/RX/DT</text>
<text x="207" y="155.6">19</text>
<text x="207" y="150.5">26</text>
<text x="218.4" y="151.7">ser_A</text>
<text x="257.8" y="150.4">*Replicar este</text>
<text x="257.8" y="152.9">circuito para</text>
<text x="257.8" y="155.5">quantas saídas</text>
<text x="76.1" y="161.9">RB6/T1OSO/T1CKI</text>
<text x="88.1" y="156.8">RB4</text>
<text x="88.1" y="159.3">RB5</text>
<text x="95.3" y="158.1">11</text>
<text x="95.3" y="160.7">12</text>
<text x="106.8" y="156.8">DB4</text>
<text x="106.8" y="159.3">DB5</text>
<text x="106.8" y="161.9">DB6</text>
<text x="194.7" y="156.8">RD0/PSP0</text>
<text x="194.7" y="159.3">RD1/PSP1</text>
<text x="194.7" y="161.9">RD2/PSP2</text>
<text x="207" y="158.1">20</text>
<text x="207" y="160.7">21</text>
<text x="257.8" y="158">desejar.</text>
<text x="82.5" y="164.4">RB7/T1OSI</text>
<text x="95.3" y="163.2">13</text>
<text x="106.8" y="164.4">DB7</text>
<text x="194.7" y="167">RD4/PSP4</text>
<text x="194.7" y="164.4">RD3/PSP3</text>
<text x="207" y="165.8">27</text>
<text x="207" y="163.2">22</text>
<text x="333.4" y="164.1">5V</text>
<text x="54.5" y="168.4">PIC16F628A</text>
<text x="54.5" y="170.9">Oscilador interno</text>
<text x="54.5" y="173.4">4MHz</text>
<text x="194.7" y="172">RD6/PSP6</text>
<text x="194.7" y="169.5">RD5/PSP5</text>
<text x="207" y="173.4">30</text>
<text x="207" y="170.8">29</text>
<text x="207" y="168.3">28</text>
<text x="305" y="169.2">1N4007</text>
<text x="166.2" y="178.5">PIC16F877A</text>
<text x="194.7" y="174.6">RD7/PSP7</text>
<text x="262" y="182.2">OUT1</text>
<text x="280.4" y="184.6">1k</text>
<text x="302.4" y="181.9">BC547BP</text>
<text x="335.5" y="183.5">1</text>
<text x="37.8" y="187.3">+5V</text>
<text x="91.2" y="187.3">+5V</text>
<text x="126.7" y="187.3">+5V</text>
<text x="335.5" y="186.1">2</text>
<text x="338.9" y="191.2">CONN-SIL2</text>
<text x="23.1" y="197.4">U2_pin14</text>
<text x="76.4" y="197.4">U1_pin11</text>
<text x="112" y="197.4">U1_pin32</text>
<text x="218.1" y="197.4">+5V</text>
<text x="283.4" y="194.6">LED</text>
<text x="148.8" y="202.5">osc1</text>
<text x="185.5" y="202.5">osc2</text>
<text x="340.3" y="202.5">GND_ext</text>
<text x="43.5" y="207.3">100nF</text>
<text x="43.5" y="209.9">63V</text>
<text x="96.8" y="207.3">100nF</text>
<text x="96.8" y="209.9">63V</text>
<text x="132.4" y="207.3">100nF</text>
<text x="132.4" y="209.9">63V</text>
<text x="163.7" y="207.7">CRYSTAL</text>
<text x="201.9" y="207.6">m_reset</text>
<text x="226.3" y="206.4">1</text>
<text x="226.3" y="208.9">2</text>
<text x="237.3" y="206.5">1 - VPP</text>
<text x="237.3" y="209">2 - VDD</text>
<text x="278.1" y="204.8">470</text>
<text x="23.1" y="212.7">U2_pin05</text>
<text x="43.5" y="212.4">decoupling</text>
<text x="76.4" y="212.7">U1_pin12</text>
<text x="96.8" y="212.4">decoupling</text>
<text x="112" y="212.7">U1_pin31</text>
<text x="132.4" y="212.4">decoupling</text>
<text x="163.7" y="210.3">16MHz</text>
<text x="205.4" y="215.2">pgd</text>
<text x="226.3" y="211.5">3</text>
<text x="226.3" y="214">4</text>
<text x="237.3" y="211.5">3 - VSS</text>
<text x="237.3" y="214.1">4 - PGD</text>
<text x="165.4" y="220">22pF</text>
<text x="180.6" y="220">22pF</text>
<text x="205.5" y="217.8">pgc</text>
<text x="226.3" y="216.6">5</text>
<text x="226.3" y="219.1">6</text>
<text x="237.3" y="216.6">5 - PGC</text>
<text x="237.3" y="219.2">6 - nc</text>
<text x="165.4" y="222.6">50V</text>
<text x="180.6" y="222.6">50V</text>
<text x="229.6" y="224.2">CONN-SIL6</text>
<text x="292.1" y="231.8">TITLE:</text>
<text x="355.6" y="231.8">DATE:</text>
<text x="355.6" y="242">PAGE:</text>
<text x="292.1" y="248.3">BY:</text>
<text x="299.7" y="248.3">Eng. Wagner Rambo</text>
<text x="337.8" y="248.3">REV:</text>
<text x="345.4" y="248.3">-</text>
</g>
</svg>
